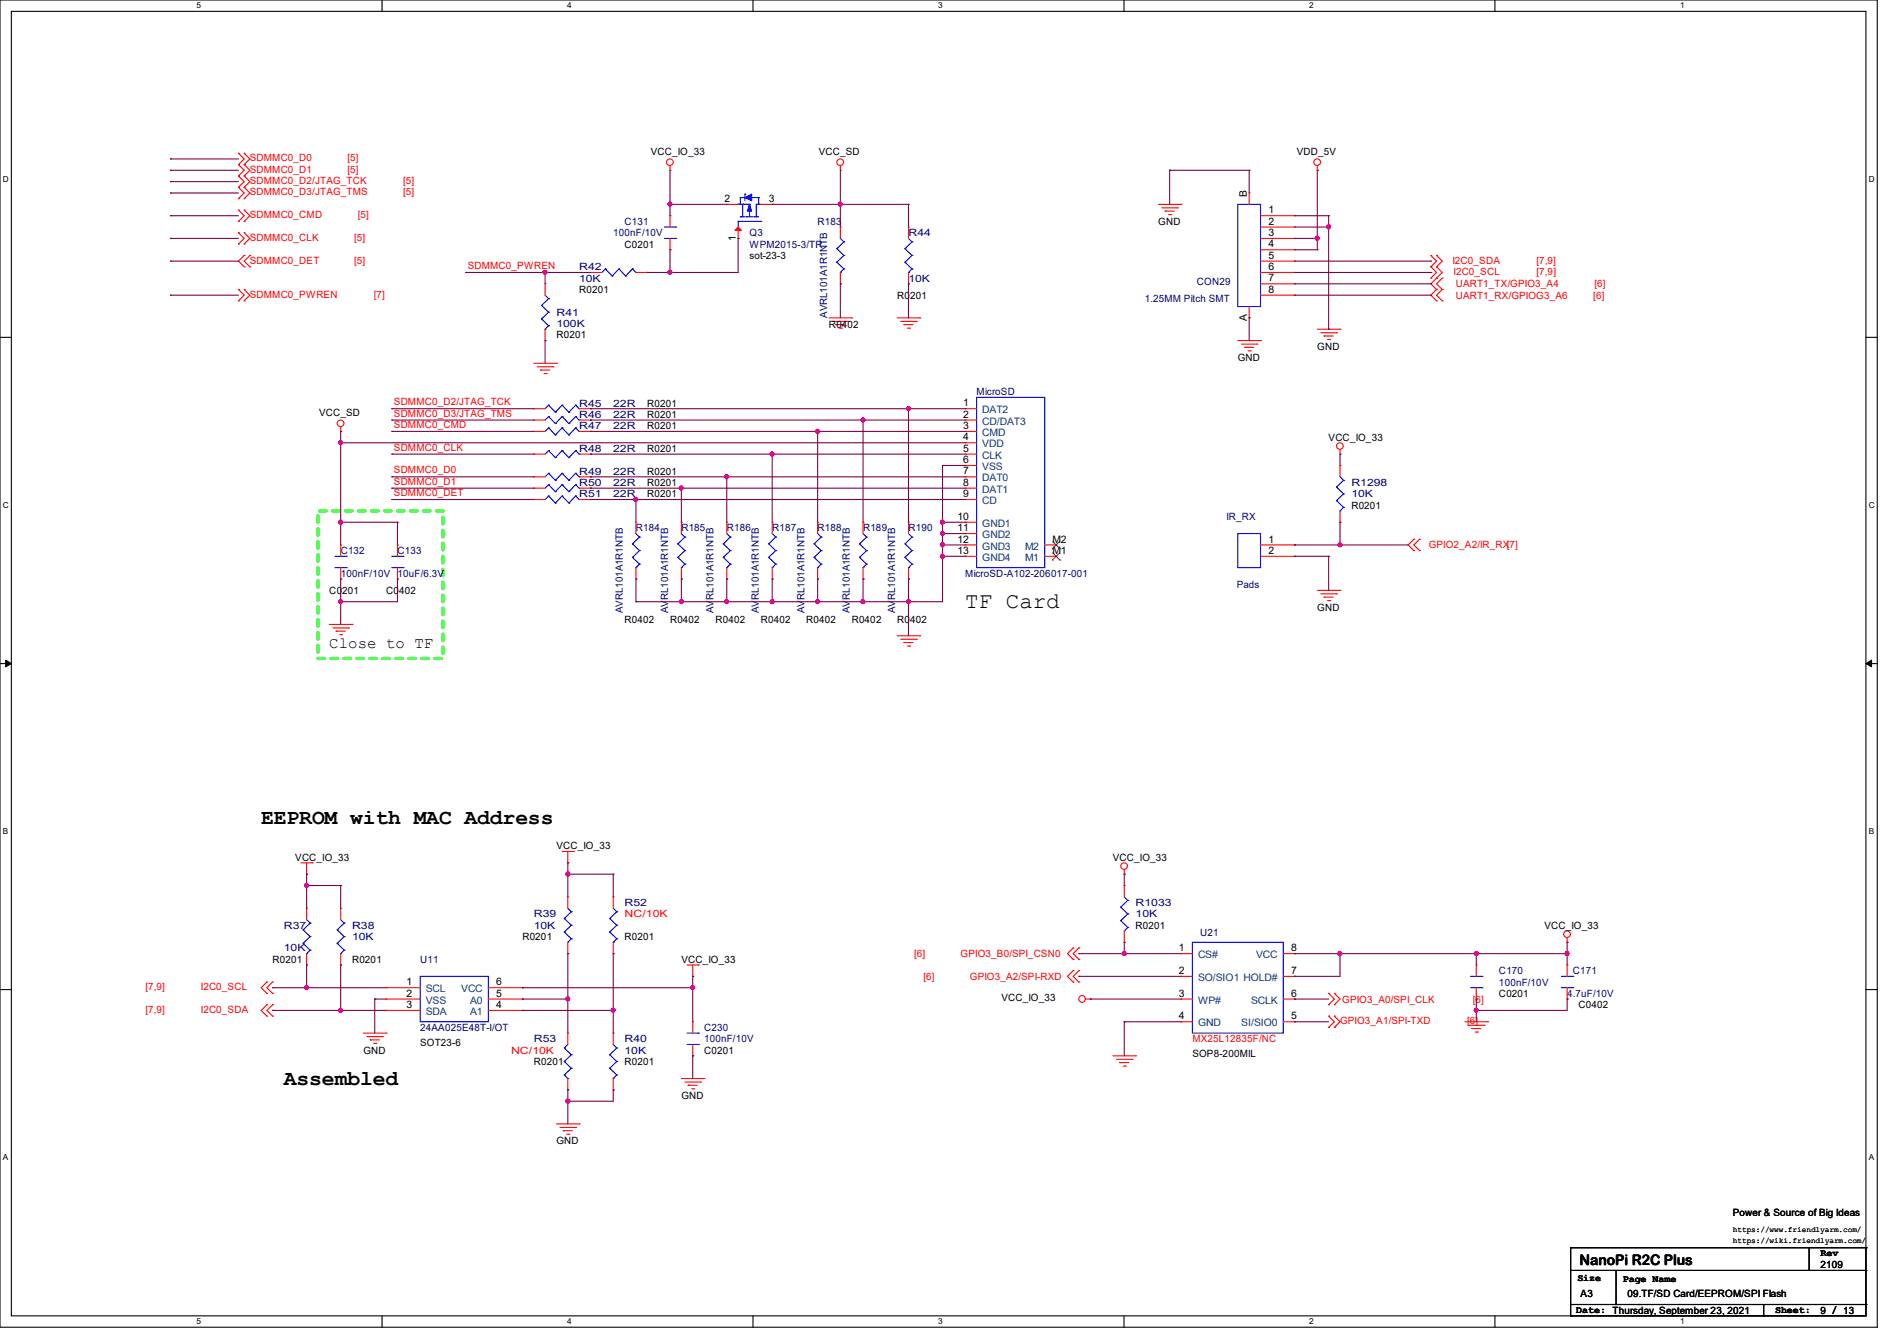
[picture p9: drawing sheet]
<svg xmlns="http://www.w3.org/2000/svg" width="297mm" height="210mm" viewBox="0 0 297 210" stroke-linecap="round" stroke-linejoin="round" font-family="sans-serif">
<path d="M0 0h293.9v207.9h-293.9zM1.8 1.8h290.3v204.3h-290.3z" fill="none" stroke="#000" stroke-width=".17"/>
<g fill="#fff">
<path d="M30.8 .2h.7v1.4h-.7z"/>
<path d="M30.8 206.2h.7v1.4h-.7z"/>
</g>
<path d="M59.8 0v1.8M59.8 206.1v1.8" fill="none" stroke="#000" stroke-width=".17"/>
<g fill="#fff">
<path d="M88.8 .2h.7v1.4h-.7z"/>
<path d="M88.8 206.2h.7v1.4h-.7z"/>
</g>
<path d="M117.9 0v1.8M117.9 206.1v1.8" fill="none" stroke="#000" stroke-width=".17"/>
<g fill="#fff">
<path d="M146.9 .2h.7v1.4h-.7z"/>
<path d="M146.9 206.2h.7v1.4h-.7z"/>
</g>
<path d="M176 0v1.8M176 206.1v1.8" fill="none" stroke="#000" stroke-width=".17"/>
<g fill="#fff">
<path d="M205 .2h.7v1.4h-.7z"/>
<path d="M205 206.2h.7v1.4h-.7z"/>
</g>
<path d="M234.1 0v1.8M234.1 206.1v1.8" fill="none" stroke="#000" stroke-width=".17"/>
<g fill="#fff">
<path d="M263.1 .2h.6v1.4h-.6z"/>
<path d="M263.1 206.2h.6v1.4h-.6z"/>
<path d="M.5 27.3h.9v1.4h-.9z"/>
<path d="M292.6 27.3h.9v1.4h-.9z"/>
<path d="M.5 78.4h.9v1.4h-.9z"/>
<path d="M292.6 78.4h.9v1.4h-.9z"/>
</g>
<path d="M0 52.8h1.8M292.1 52.8h1.8" fill="none" stroke="#000" stroke-width=".17"/>
<g fill="#fff">
<path d="M.5 129.5h.8v1.4h-.8z"/>
<path d="M292.6 129.5h.8v1.4h-.8z"/>
</g>
<path d="M0 103.9h1.8M292.1 103.9h1.8" fill="none" stroke="#000" stroke-width=".17"/>
<path d="M.9 103.4l.9 .5-.9 .5zM292.1 103.9l.9-.5v1z" fill="#000" stroke="#000" stroke-width=".16"/>
<g fill="#fff">
<path d="M.5 180.5h.8v1.4h-.8z"/>
<path d="M292.6 180.5h.8v1.4h-.8z"/>
</g>
<g fill="none" stroke="#000" stroke-width=".17">
<path d="M0 155h1.8M292.1 155h1.8M245.9 195.4h.1M245.9 199h46.2M245.9 195.4v10.7M245.9 195.4h46.2M253 199v5.3M283.3 199h.1M283.3 195.4v3.6M292.1 199h.1M292.1 195.4h.1M292.1 195.4v10.7h-46.2"/>
<path d="M245.9 206.1h.1M245.9 204.3h46.2M253 204.3h.1M256.6 204.3h.1M276.1 206.1h.1M276.1 204.3v1.8M292.1 204.3h.1"/>
</g>
<path d="M49.8 80h19.5v23.1h-19.5z" fill="none" stroke="#0f0" stroke-width=".51" stroke-dasharray="1 1"/>
<g fill="none" stroke="#f00" stroke-width=".17">
<path d="M37.3 38.2h.1M37.3 36.4h.1M37.3 34.7h.1M37.3 32.9h.1M37.3 29.3h.1M37.3 27.6h.1M37.3 31.1h.1M37.3 25.8h.1M37.3 24h.1M37.3 36.4l.9 .9-.9 .9M37.3 32.9l.9 .9-.9 .9M37.3 27.6l.9 .8-.9 .9"/>
<path d="M37.3 29.3l.9 .9-.9 .9M37.3 25.8l.9 .9-.9 .9M37.3 24l.9 .9-.9 .9M38.2 38.2h.1M38.2 36.4h.1M38.2 34.7h.1M38.2 32.9h.1M38.2 29.3h.1M38.2 27.6h.1M38.2 31.1h.1M38.2 25.8h.1M38.2 24h.1"/>
<path d="M38.2 36.4l.9 .9-.9 .9M38.2 32.9l.9 .9-.9 .9M38.2 27.6l.9 .8-.9 .9M38.2 29.3l.9 .9-.9 .9M38.2 25.8l.9 .9-.9 .9M38.2 24l.9 .9-.9 .9M104.9 26.7h.1M104.9 39.1h.1M104.9 33.8h.1M104.9 26v.7M104.9 33.8v1.8M104.9 37.3v1.8"/>
<path d="M113.8 32h.1M113.8 32h1.8M115.6 37.3h.1M115.6 35.6v1.7M119.1 32h1.8M120.9 32h.1M131.6 26.7h.1M131.6 35.6h.1M131.6 26v.7M131.6 35.6v1.7M142.2 35.6h.1M142.2 35.6v1.7"/>
<path d="M181.4 32h3.5M181.9 32.6h2.5M182.4 33.1h.1M182.4 33.1h1.5M183 33.6h.3M183.3 33.6h.1M184.4 32.6h.1M184.9 32h.1M195.6 30.2h.1M195.6 30.2v1.8M197.4 33.8h5.3M197.4 35.6h5.3"/>
<path d="M197.4 37.3h5.3M197.4 39.1h5.3M202.7 33.8h.1M202.7 35.6h.1M202.7 37.3h.1M202.7 39.1h.1M206.2 26.7h.1M206.2 26v.7M37.3 47.1h.1M37.3 45.3h.1M37.3 45.3l.9 .9-.9 .9M38.2 40h.1"/>
<path d="M38.2 41.8h.1M38.2 47.1h.1M38.2 45.3h.1M38.2 40l-.9 .9 .9 .9M38.2 45.3l.9 .9-.9 .9M39.1 41.8h.1M39.1 40h.1M39.1 40l-.9 .9 .9 .9M83.6 56.9h3.5M84.1 57.4h2.5M84.6 58h.1M84.6 58h1.5"/>
<path d="M85.2 58.5h.3M85.3 44.4h.1M85.3 53.3h.1M85.3 44.4v1.8M85.3 51.6v1.7M85.5 58.5h.1M86.6 57.4h.1M87.1 56.9h.1M92.5 42.7h.1M92.5 42.7h1.7M99.6 42.7h1.7M101.3 42.7h.1"/>
<path d="M129.8 49.8h3.5M130.3 50.3h2.5M130.9 50.8h.1M130.9 50.8h1.4M131.4 51.4h.3M131.6 44.4h.1M131.6 42.7v1.7M131.7 51.4h.1M132.8 50.3h.1M133.3 49.8h.1M140.5 49.8h3.5M141 50.3h2.5"/>
<path d="M141.5 50.8h.1M141.5 50.8h1.5M142.1 51.4h.3M142.2 44.4h.1M142.2 42.7v1.7M142.4 51.4h.1M143.5 50.3h.1M144 49.8h.1M193.8 53.3h3.6M194.4 53.9h2.4M194.9 54.4h.1M194.9 54.4h1.4"/>
<path d="M195.4 54.9h.3M195.6 49.8h.1M195.6 48v1.8M195.7 54.9h.1M196.8 53.9h.1M197.4 53.3h.1M197.4 42.7h5.3M197.4 40.9h5.3M197.4 44.4h5.3M197.4 46.2h5.3M202.7 40.9h.1M202.7 42.7h.1"/>
<path d="M202.7 44.4h.1M202.7 46.2h.1M206.2 51.6h3.6M206.8 52.1h2.5M207.3 52.6h.1M207.3 52.6h1.4M207.9 53.2h.3M208.2 53.2h.1M209.3 52.1h.1M209.8 51.6h.1M224 43.6h.1M224 41.8h.1"/>
<path d="M224 40h.1M224 41.8l.9 .9-.9 .9M224 40l.9 .9-.9 .9M224.9 43.6h.1M224.9 41.8h.1M224.9 40h.1M224.9 45.3h.1M224.9 47.1h.1M224.9 41.8l.9 .9-1.8 1.7 .9 .9M224.9 40l.9 .9-.9 .9M224.9 45.3l-.9 .9 .9 .9M225.8 45.3h.1"/>
<path d="M225.8 43.6h.1M225.8 47.1h.1M225.8 43.6l-.9 .8 .9 .9M225.8 45.3l-.9 .9 .9 .9M53.3 67.6h.1M53.3 66.8v.8M83.6 64h.1M83.6 67.6h.1M83.6 78.2h.1M83.6 71.1h.1M83.6 65.8h.1M83.6 76.5h.1"/>
<path d="M83.6 74.7h.1M83.6 64h1.7M83.6 67.6h1.7M83.6 78.2h1.7M83.6 71.1h1.7M83.6 65.8h1.7M83.6 76.5h1.7M83.6 74.7h1.7M90.7 64h1.8M90.7 67.6h1.8M90.7 78.2h1.8M90.7 71.1h1.8"/>
<path d="M90.7 65.8h1.8M90.7 76.5h1.8M90.7 74.7h1.8M92.5 64h.1M92.5 67.6h.1M92.5 78.2h.1M92.5 71.1h.1M92.5 65.8h.1M92.5 76.5h.1M92.5 74.7h.1M151.1 64h.1M151.1 65.8h.1"/>
<path d="M151.1 67.6h.1M151.1 69.3h.1M151.1 71.1h.1M151.1 72.9h.1M151.1 74.7h.1M151.1 76.5h.1M151.1 78.2h.1M151.1 64h1.8M151.1 67.6h1.8M151.1 78.2h1.8M151.1 71.1h1.8M151.1 65.8h1.8"/>
<path d="M151.1 76.5h1.8M151.1 74.7h1.8M151.1 69.3h1.8M151.1 72.9h1.8M209.8 71.1h.1M209.8 72.9h.1M209.8 70.4v.7M209.8 72.9v1.8M51.6 97.8h3.5M52.1 98.3h2.5M52.6 98.8h.1M52.6 98.8h1.5"/>
<path d="M53.2 99.4h.3M53.3 90.7h.1M53.3 85.3h.1M53.3 85.3v1.8M53.3 88.9v1.8M53.5 99.4h.1M54.6 98.3h.1M55.1 97.8h.1M62.2 90.7h.1M62.2 85.3h.1M62.2 85.3v1.8M62.2 88.9v1.8"/>
<path d="M99.6 81.8h.1M99.6 90.7h.1M99.6 81.8v1.8M99.6 88.9v1.8M106.7 81.8h.1M106.7 90.7h.1M106.7 81.8v1.8M106.7 88.9v1.8M113.8 81.8h.1M113.8 90.7h.1M113.8 81.8v1.8M113.8 88.9v1.8"/>
<path d="M120.9 81.8h.1M120.9 90.7h.1M120.9 81.8v1.8M120.9 88.9v1.8M128 81.8h.1M128 90.7h.1M128 81.8v1.8M128 88.9v1.8M135.1 81.8h.1M135.1 90.7h.1M135.1 81.8v1.8M135.1 88.9v1.8"/>
<path d="M140.5 99.6h3.5M142.2 81.8h.1M142.2 90.7h.1M142.2 81.8v1.8M142.2 88.9v1.8M144 99.6h.1M151.1 81.8h.1M151.1 83.6h.1M151.1 85.3h.1M151.1 87.1h.1M151.1 85.3h1.8M151.1 87.1h1.8"/>
<path d="M151.1 81.8h1.8M151.1 83.6h1.8M163.6 85.3h1.8M163.6 87.1h1.8M165.4 87.1h.1M165.4 85.3h.1M197.4 85.3h5.3M197.4 87.1h5.3M202.7 85.3h.1M202.7 87.1h.1M206.2 92.5h3.6M206.8 93h2.5"/>
<path d="M207.3 93.5h.1M207.3 93.5h1.4M207.9 94.1h.3M208.2 94.1h.1M209.3 93h.1M209.8 92.5h.1M209.8 81.8h.1M209.8 80v1.8M221.4 84.5h.1M221.4 86.2h.1M221.4 84.5l-.9 .8 .9 .9M222.2 86.2h.1"/>
<path d="M222.2 84.5h.1M222.2 84.5l-.8 .8 .8 .9M141 100.1h2.5M141.5 100.6h.1M141.5 100.6h1.5M142.1 101.2h.3M142.4 101.2h.1M143.5 100.1h.1M47.1 135.1h1.8M48 136.9h.1M48 135.1v1.8M48.9 135.1h.1"/>
<path d="M88 133.3h1.8M88.9 135.1h.1M88.9 133.3v1.8M89.8 133.3h.1M176 136.9h.1M176 138.7h.1M176 136.2v.7M176 138.7v1.8M41.8 155.6h.1M41.8 153.8h.1M41.8 159.1h.1M41.8 157.4h.1"/>
<path d="M41.8 153.8l-.9 .9 .9 .9M41.8 157.4l-.9 .8 .9 .9M42.7 155.6h.1M42.7 153.8h.1M42.7 159.1h.1M42.7 157.4h.1M42.7 153.8l-.9 .9 .9 .9M42.7 157.4l-.9 .8 .9 .9M48 142.2h.1M48 151.1h.1M48 142.2v1.8M48 149.4v1.7"/>
<path d="M53.3 142.2h.1M53.3 151.1h.1M53.3 142.2v1.8M53.3 149.4v1.7M60.5 154.7h.1M60.5 156.5h.1M60.5 158.2h.1M60.5 156.5h5.3M60.5 154.7h5.3M60.5 158.2h5.3M76.5 156.5h5.3M76.5 154.7h5.3"/>
<path d="M76.5 158.2h5.3M81.8 158.2h.1M81.8 156.5h.1M81.8 154.7h.1M88.9 140.5h.1M88.9 149.4h.1M88.9 140.5v1.7M88.9 147.6v1.8M96 140.5h.1M96 149.4h.1M96 140.5v1.7M96 147.6v1.8"/>
<path d="M107.6 151.1h1.7M108.5 152.9h.1M108.5 151.1v1.8M109.3 151.1h.1M168 150.2h.1M168 148.5h.1M168 153.8h.1M168 152h.1M168 148.5l-.9 .9 .9 .8M168 152l-.9 .9 .9 .9M168.9 150.2h.1M168.9 148.5h.1"/>
<path d="M168.9 153.8h.1M168.9 152h.1M168.9 148.5l-.9 .9 .9 .8M168.9 152l-.9 .9 .9 .9M170 156.5h.7M170.7 156.5h.1M176 147.6h.1M176 145.8v1.8M184.9 149.4h.1M184.9 152.9h.1M184.9 156.5h.1M184.9 156.5h1.8"/>
<path d="M184.9 149.4h1.8M184.9 152.9h1.8M200.9 156.5h1.8M200.9 149.4h1.8M200.9 152.9h1.8M202.7 156.5h.1M202.7 152.9h.1M202.7 149.4h.1M208 157.4h.1M208 155.6h.1M208 159.1h.1M208 155.6l.9 .9-.9 .9"/>
<path d="M208 159.1l.9 .9-.9 .9M208.9 157.4h.1M208.9 155.6h.1M208.9 159.1h.1M208.9 155.6l.9 .9-.9 .9M208.9 159.1l.9 .9-.9 .9M231.1 156.5h.1M231.1 151.1h.1M231.1 151.1v1.8M231.1 154.7v1.8M245.4 147.6h.1M245.4 156.5h.1"/>
<path d="M245.4 151.1h.1M245.4 146.9v.7M245.4 151.1v1.8M245.4 154.7v1.8M56.9 161.8h3.6M57.4 162.3h2.5M58 162.9h.1M58 162.9h1.4M58.5 163.4h.3M58.8 163.4h.1M59.9 162.3h.1M60.5 161.8h.1"/>
<path d="M87.1 176h3.6M87.7 176.6h2.4M88.2 177.1h.1M88.2 177.1h1.4M88.7 177.6h.4M88.9 161.8h.1M88.9 170.7h.1M88.9 161.8v1.8M88.9 168.9v1.8M89.1 177.6h.1M90.1 176.6h.1M90.7 176h.1"/>
<path d="M96 161.8h.1M96 170.7h.1M96 161.8v1.8M96 168.9v1.8M106.7 168.9h3.5M107.2 169.5h2.5M107.7 170h.1M107.7 170h1.5M108.3 170.5h.3M108.5 165.4h.1M108.5 160h.1M108.5 160v1.8"/>
<path d="M108.5 163.6v1.8M108.6 170.5h.1M109.7 169.5h.1M110.2 168.9h.1M174.2 165.4h3.6M174.8 165.9h2.4M175.3 166.4h.1M175.3 166.4h1.4M175.9 167h.3M176.2 167h.1M177.2 165.9h.1M177.8 165.4h.1"/>
<path d="M184.9 160h.1M184.9 160h1.8M200.9 160h1.8M202.7 160h.1M208 160.9h.1M208.9 160.9h.1M229.4 160h3.5M229.9 160.6h2.5M230.4 161.1h.1M230.4 161.1h1.5M231 161.6h.3M231.3 161.6h.1"/>
<path d="M232.4 160.6h.1M232.9 160h.1"/>
<circle cx="104.9" cy="25.4" r=".52"/>
<circle cx="131.6" cy="25.4" r=".52"/>
<circle cx="206.2" cy="25.4" r=".52"/>
<circle cx="53.3" cy="66.3" r=".52"/>
<circle cx="209.8" cy="69.8" r=".52"/>
<circle cx="176" cy="135.6" r=".52"/>
<circle cx="169.4" cy="156.4" r=".52"/>
<circle cx="245.4" cy="146.3" r=".52"/>
</g>
<g fill="none" stroke="#00f" stroke-width=".17">
<path d="M104 37.3h1.8M104 35.6h1.8M105.8 37.3h.1M105.8 35.6h.1M115.6 32h.1M115.6 34.7h.1M115.6 32h1.7M115.6 34.7v.9M115.6 34.7h3.5M115.9 34h.1M115.9 30.9h.1M115.9 32h.1"/>
<path d="M115.9 34h.7M115.9 30.9h.7M115.9 30.9v1.1M116.3 32h.1M116.3 32v2M116.6 30.4h.1M116.6 30.4v1.1M116.8 34h.1M116.8 34h1.1M117.3 32h.1M117.3 32.9h.1M117.3 32v.7"/>
<path d="M117.3 32.9v1.1M117.7 30.9h.1M117.7 30.9h1.1M118.1 34h.1M118.1 34h.7M118.4 34h.1M118.4 32h.1M118.4 32h.7M118.4 32v2M118.8 32h.1M118.8 30.9h.1M118.8 30.9v1.1"/>
<path d="M119.1 34.7h.1M131 38.9h.1M131 38.9l1.1 1.1M131.6 37.3l.5 .6M132.1 37.9h.1M132.1 37.9l-1.1 1M141.7 38.9h.1M141.7 38.9l1.1 1.1M142.2 37.3l.6 .6M142.8 37.9h.1M142.8 37.9l-1.1 1M193.8 32h3.6v16h-3.6z"/>
<path d="M84.8 47.8h.1M84.8 50h.1M84.8 47.8l1.1 1.1M84.8 50l1.1 1M85.3 51.6h.1M85.3 46.2l.6 .6M85.9 46.8h.1M85.9 48.9h.1M85.9 51h.1M85.9 51l-.6 .6M85.9 46.8l-1.1 1M85.9 48.9l-1.1 1.1"/>
<path d="M94.8 42.1h.1M94.8 42.1l-.6 .6M94.8 42.1l1 1.1M95.8 43.2h.1M96.9 42.1h.1M96.9 42.1l-1.1 1.1M96.9 42.1l1.1 1.1M98 43.2h.1M99 42.1h.1M99 42.1l-1 1.1M99 42.1l.6 .6M99.6 42.7h.1"/>
<path d="M131 41.1h.1M131 41.1l1.1 1M131.6 42.7h.1M132.1 40h.1M132.1 42.1h.1M132.1 40l-1.1 1.1M132.1 42.1l-.5 .6M141.7 41.1h.1M141.7 41.1l1.1 1M142.2 42.7h.1M142.8 40h.1M142.8 42.1h.1"/>
<path d="M142.8 40l-1.1 1.1M142.8 42.1l-.6 .6M85.9 63.5h.1M85.9 67h.1M85.9 77.7h.1M85.9 70.6h.1M85.9 65.2h.1M85.9 75.9h.1M85.9 74.1h.1M85.9 63.5l-.6 .5M85.9 63.5l1.1 1.1M85.9 67l-.6 .6"/>
<path d="M85.9 67l1.1 1.1M85.9 77.7l-.6 .5M85.9 77.7l1.1 1.1M85.9 70.6l-.6 .5M85.9 70.6l1.1 1.1M85.9 65.2l-.6 .6M85.9 65.2l1.1 1.1M85.9 75.9l-.6 .6M85.9 75.9l1.1 1.1M85.9 74.1l-.6 .6M85.9 74.1l1.1 1.1M87 64.6h.1"/>
<path d="M87 68.1h.1M87 78.8h.1M87 71.7h.1M87 66.3h.1M87 77h.1M87 75.2h.1M88 63.5h.1M88 67h.1M88 77.7h.1M88 70.6h.1M88 65.2h.1M88 75.9h.1"/>
<path d="M88 74.1h.1M88 63.5l-1 1.1M88 63.5l1.1 1.1M88 67l-1 1.1M88 67l1.1 1.1M88 77.7l-1 1.1M88 77.7l1.1 1.1M88 70.6l-1 1.1M88 70.6l1.1 1.1M88 65.2l-1 1.1M88 65.2l1.1 1.1M88 75.9l-1 1.1"/>
<path d="M88 75.9l1.1 1.1M88 74.1l-1 1.1M88 74.1l1.1 1.1M89.1 64.6h.1M89.1 68.1h.1M89.1 78.8h.1M89.1 71.7h.1M89.1 66.3h.1M89.1 77h.1M89.1 75.2h.1M90.1 63.5h.1M90.1 67h.1"/>
<path d="M90.1 77.7h.1M90.1 70.6h.1M90.1 65.2h.1M90.1 75.9h.1M90.1 74.1h.1M90.1 63.5l-1 1.1M90.1 63.5l.6 .5M90.1 67l-1 1.1M90.1 67l.6 .6M90.1 77.7l-1 1.1M90.1 77.7l.6 .5M90.1 70.6l-1 1.1"/>
<path d="M90.1 70.6l.6 .5M90.1 65.2l-1 1.1M90.1 65.2l.6 .6M90.1 75.9l-1 1.1M90.1 75.9l.6 .6M90.1 74.1l-1 1.1M90.1 74.1l.6 .6M90.7 64h.1M90.7 67.6h.1M90.7 78.2h.1M90.7 71.1h.1M90.7 65.8h.1"/>
<path d="M90.7 76.5h.1M90.7 74.7h.1M152.9 62.2h10.7v26.7h-10.7zM209.3 76.3h.1M209.3 78.4h.1M209.3 76.3l1.1 1M209.3 78.4l1.1 1.1M209.8 74.7l.6 .5M210.4 75.2h.1M210.4 77.3h.1M210.4 79.5h.1M210.4 75.2l-1.1 1.1"/>
<path d="M210.4 77.3l-1.1 1.1M210.4 79.5l-.6 .5M52.5 88.9h1.7M52.5 87.1h1.7M54.2 88.9h.1M54.2 87.1h.1M61.3 88.9h1.8M61.3 87.1h1.8M63.1 88.9h.1M63.1 87.1h.1M99 85.2h.1M99 87.3h.1"/>
<path d="M99 85.2l1.1 1M99 87.3l1.1 1M99.6 88.9h.1M99.6 83.6l.5 .5M100.1 84.1h.1M100.1 86.2h.1M100.1 88.3h.1M100.1 84.1l-1.1 1.1M100.1 86.2l-1.1 1.1M100.1 88.3l-.5 .6M106.1 85.2h.1M106.1 87.3h.1"/>
<path d="M106.1 85.2l1.1 1M106.1 87.3l1.1 1M106.7 88.9h.1M106.7 83.6l.5 .5M107.2 84.1h.1M107.2 86.2h.1M107.2 88.3h.1M107.2 84.1l-1.1 1.1M107.2 86.2l-1.1 1.1M107.2 88.3l-.5 .6M113.2 85.2h.1M113.2 87.3h.1"/>
<path d="M113.2 85.2l1.1 1M113.2 87.3l1.1 1M113.8 88.9h.1M113.8 83.6l.5 .5M114.3 84.1h.1M114.3 86.2h.1M114.3 88.3h.1M114.3 84.1l-1.1 1.1M114.3 86.2l-1.1 1.1M114.3 88.3l-.5 .6M120.4 85.2h.1M120.4 87.3h.1"/>
<path d="M120.4 85.2l1.1 1M120.4 87.3l1.1 1M120.9 88.9h.1M120.9 83.6l.6 .5M121.5 84.1h.1M121.5 86.2h.1M121.5 88.3h.1M121.5 84.1l-1.1 1.1M121.5 86.2l-1.1 1.1M121.5 88.3l-.6 .6M127.5 85.2h.1M127.5 87.3h.1"/>
<path d="M127.5 85.2l1.1 1M127.5 87.3l1.1 1M128 88.9h.1M128 83.6l.6 .5M128.6 84.1h.1M128.6 86.2h.1M128.6 88.3h.1M128.6 84.1l-1.1 1.1M128.6 86.2l-1.1 1.1M128.6 88.3l-.6 .6M134.6 85.2h.1M134.6 87.3h.1"/>
<path d="M134.6 85.2l1.1 1M134.6 87.3l1.1 1M135.1 88.9h.1M135.1 83.6l.6 .5M135.7 84.1h.1M135.7 86.2h.1M135.7 88.3h.1M135.7 84.1l-1.1 1.1M135.7 86.2l-1.1 1.1M135.7 88.3l-.6 .6M141.7 85.2h.1M141.7 87.3h.1"/>
<path d="M141.7 85.2l1.1 1M141.7 87.3l1.1 1M142.2 88.9h.1M142.2 83.6l.6 .5M142.8 84.1h.1M142.8 86.2h.1M142.8 88.3h.1M142.8 84.1l-1.1 1.1M142.8 86.2l-1.1 1.1M142.8 88.3l-.6 .6M193.8 83.6h3.6v5.3h-3.6zM209.8 80h.1"/>
<path d="M47.5 145.6h.1M47.5 147.7h.1M47.5 145.6l1.1 1.1M47.5 147.7l1.1 1.1M48 149.4h.1M48 144l.6 .6M48.6 144.6h.1M48.6 146.7h.1M48.6 148.8h.1M48.6 144.6l-1.1 1M48.6 146.7l-1.1 1M48.6 148.8l-.6 .6"/>
<path d="M52.8 145.6h.1M52.8 147.7h.1M52.8 145.6l1.1 1.1M52.8 147.7l1.1 1.1M53.3 149.4h.1M53.3 144l.6 .6M53.9 144.6h.1M53.9 146.7h.1M53.9 148.8h.1M53.9 144.6l-1.1 1M53.9 146.7l-1.1 1M53.9 148.8l-.6 .6"/>
<path d="M65.8 152.9h10.7v7.1h-10.7zM88.3 143.8h.1M88.3 146h.1M88.3 143.8l1.2 1.1M88.3 146l1.2 1M88.9 147.6h.1M88.9 142.2l.6 .6M89.5 142.8h.1M89.5 144.9h.1M89.5 147h.1M89.5 142.8l-1.2 1M89.5 144.9l-1.2 1.1"/>
<path d="M89.5 147l-.6 .6M95.5 143.8h.1M95.5 146h.1M95.5 143.8l1.1 1.1M95.5 146l1.1 1M96 147.6h.1M96 142.2l.6 .6M96.6 142.8h.1M96.6 144.9h.1M96.6 147h.1M96.6 142.8l-1.1 1M96.6 144.9l-1.1 1.1"/>
<path d="M96.6 147l-.6 .6M175.5 142.1h.1M175.5 144.2h.1M175.5 142.1l1.1 1M175.5 144.2l1.1 1M176 145.8h.1M176 140.5l.6 .5M176.6 141h.1M176.6 143.1h.1M176.6 145.2h.1M176.6 141l-1.1 1.1M176.6 143.1l-1.1 1.1"/>
<path d="M176.6 145.2l-.6 .6M186.7 147.6h14.2v14.2h-14.2zM230.3 154.7h1.7M230.3 152.9h1.7M232 154.7h.1M232 152.9h.1M244.5 154.7h1.8M244.5 152.9h1.8M246.3 154.7h.1M246.3 152.9h.1M88.3 164.1h.1M88.3 166.2h.1"/>
<path d="M88.3 168.4h.1M88.3 164.1l1.2 1.1M88.3 166.2l1.2 1.1M88.3 168.4l.6 .5M88.9 168.9h.1M88.9 163.6l-.6 .5M89.5 165.2h.1M89.5 167.3h.1M89.5 165.2l-1.2 1M89.5 167.3l-1.2 1.1M95.5 165.2h.1M95.5 167.3h.1"/>
<path d="M95.5 165.2l1.1 1M95.5 167.3l1.1 1.1M96 168.9h.1M96 163.6l.6 .5M96.6 164.1h.1M96.6 166.2h.1M96.6 168.4h.1M96.6 164.1l-1.1 1.1M96.6 166.2l-1.1 1.1M96.6 168.4l-.6 .5M107.6 163.6h1.7M107.6 161.8h1.7"/>
<path d="M109.3 163.6h.1M109.3 161.8h.1"/>
</g>
<g fill="#00f" stroke="#00f" stroke-width=".17">
<path d="M117.3 32l.4 1.1h-.7z"/>
<path d="M116.6 30.9l1.1-.5v1.1z"/>
</g>
<path d="M115.6 35.6l.5 .5h-1z" fill="#f00" stroke="#f00" stroke-width=".17"/>
<path d="M164.8 87.7h.1M164.8 85.9h.1M164.8 86.6l1.1 1.1M164.8 84.8l1.1 1.1M165.9 86.6l-1.1 1.1M165.9 84.8l-1.1 1.1M165.9 87.7h.1M165.9 85.9h.1" fill="none" stroke="#804000" stroke-width=".16"/>
<g fill="none" stroke="#800040" stroke-width=".17">
<path d="M26.7 37.3h.1M26.7 33.8h.1M26.7 30.2h.1M26.7 28.4h.1M26.7 26.7h.1M26.7 24.9h.1M26.7 37.3h10.6M26.7 33.8h10.6M26.7 30.2h10.6M26.7 28.4h10.6M26.7 26.7h10.6M26.7 24.9h10.6"/>
<path d="M104.9 32h.1M104.9 39.1h.1M104.9 26.7v7.1M104.9 39.1v3.6M104.9 32h8.9M115.6 37.3h.1M115.6 37.3v5.4h-14.3M120.9 32h.1M120.9 32h21.3M131.6 32h.1M131.6 26.7v8.9M142.2 32h.1"/>
<path d="M142.2 32v3.6M183.1 26.7h.1M183.1 26.7h12.5M183.1 26.7v5.3M195.6 26.7h.1M195.6 26.7v3.5M202.7 37.3h3.5M202.7 33.8h5.3M202.7 35.6h5.3M202.7 39.1h3.5M206.2 37.3h.1M206.2 26.7h.1"/>
<path d="M206.2 39.1h.1M206.2 26.7v12.4M208 33.8h.1M208 35.6h.1M208 33.8v17.8M26.7 40.9h.1M26.7 46.2h.1M26.7 40.9h10.6M26.7 46.2h10.6M72.9 42.7h.1M72.9 42.7h19.6M85.3 42.7h.1"/>
<path d="M85.3 53.3h.1M85.3 42.7v1.7M85.3 53.3v3.6M101.3 42.7h.1M104.9 42.7h.1M131.6 44.4h.1M131.6 44.4v5.4M142.2 44.4h.1M142.2 44.4v5.4M195.6 49.8h.1M195.6 49.8v3.5M202.7 42.7h21.3"/>
<path d="M202.7 40.9h21.3M202.7 46.2h21.3M202.7 44.4h21.3M208 51.6h.1M224 40.9h.1M224 42.7h.1M224 44.4h.1M224 46.2h.1M53.3 67.6h.1M53.3 69.3h.1M53.3 67.6v17.7M53.3 69.3h97.8"/>
<path d="M61.3 78.2h.1M61.3 74.7h.1M61.3 64h.1M61.3 65.8h.1M61.3 67.6h.1M61.3 71.1h.1M61.3 76.5h.1M61.3 67.6h22.3M61.3 64h22.3M61.3 65.8h22.3M61.3 71.1h22.3M61.3 74.7h22.3"/>
<path d="M61.3 78.2h22.3M61.3 76.5h22.3M92.5 74.7h.1M92.5 64h.1M92.5 76.5h.1M92.5 65.8h.1M92.5 67.6h.1M92.5 71.1h.1M92.5 78.2h.1M92.5 67.6h58.6M92.5 64h58.6M92.5 65.8h58.6"/>
<path d="M92.5 71.1h58.6M92.5 74.7h58.6M92.5 78.2h58.6M92.5 76.5h58.6M99.6 78.2h.1M99.6 78.2v3.6M106.7 76.5h.1M106.7 76.5v5.3M113.8 74.7h.1M113.8 74.7v7.1M120.9 71.1h.1M120.9 71.1v10.7"/>
<path d="M128 67.6h.1M128 67.6v14.2M135.1 65.8h.1M135.1 65.8v16M142.2 64h.1M142.2 64v17.8M147.6 72.9h.1M147.6 72.9v21.3h-48M147.6 72.9h3.5M209.8 71.1h.1M209.8 71.1v1.8M53.3 81.8h.1"/>
<path d="M53.3 94.2h.1M53.3 90.7h.1M53.3 90.7v7.1M53.3 81.8h8.9M62.2 81.8h.1M62.2 90.7h.1M62.2 81.8v3.5M62.2 90.7v3.5h-8.9M99.6 94.2h.1M99.6 90.7h.1M99.6 90.7v3.5M106.7 94.2h.1"/>
<path d="M106.7 90.7h.1M106.7 90.7v3.5M113.8 94.2h.1M113.8 90.7h.1M113.8 90.7v3.5M120.9 94.2h.1M120.9 90.7h.1M120.9 90.7v3.5M128 94.2h.1M128 90.7h.1M128 90.7v3.5M135.1 90.7h.1"/>
<path d="M135.1 94.2h.1M135.1 90.7v3.5M142.2 94.2h.1M142.2 90.7h.1M142.2 90.7v8.9M147.6 81.8h.1M147.6 83.6h.1M147.6 85.3h.1M147.6 87.1h.1M147.6 81.8h3.5M147.6 83.6h3.5M147.6 85.3h3.5"/>
<path d="M147.6 87.1h3.5M202.7 85.3h.1M202.7 87.1h.1M202.7 85.3h17.8M202.7 87.1h5.3M208 87.1h.1M208 87.1v5.4M209.8 81.8h.1M209.8 85.3h.1M209.8 81.8v3.5M48 138.7h.1M48 136.9h.1"/>
<path d="M48 138.7h5.3M48 136.9v5.3M53.3 138.7h.1M53.3 138.7v3.5M88.9 136.9h.1M88.9 135.1h.1M88.9 135.1v5.4M88.9 136.9h7.1M96 136.9h.1M96 136.9v3.6M176 136.9h.1M176 136.9v1.8"/>
<path d="M42.7 154.7h.1M42.7 158.2h.1M42.7 154.7h17.8M42.7 158.2h17.8M48 154.7h.1M48 151.1h.1M48 151.1v3.6M53.3 158.2h.1M53.3 151.1h.1M53.3 151.1v7.1M58.7 156.5h.1M58.7 156.5h1.8"/>
<path d="M58.7 156.5v5.3M81.8 154.7h.1M81.8 156.5h.1M81.8 158.2h.1M81.8 156.5h7.1M81.8 154.7h26.7M81.8 158.2h14.2M88.9 156.5h.1M88.9 149.4h.1M88.9 149.4v12.4M96 158.2h.1M96 149.4h.1"/>
<path d="M96 149.4v12.4M108.5 152.9h.1M108.5 154.7h.1M108.5 152.9v7.1M168.9 152.9h.1M168.9 149.4h.1M168.9 152.9h16M168.9 149.4h16M170.7 156.5h.1M170.7 156.5h14.2M176 149.4h.1M176 147.6h.1"/>
<path d="M176 147.6v1.8M202.7 156.5h.1M202.7 152.9h.1M202.7 149.4h.1M202.7 156.5h5.3M202.7 149.4h42.7M209.8 149.4h.1M209.8 149.4v3.5h-7.1M231.1 156.5h.1M231.1 149.4h.1M231.1 158.2h.1M231.1 149.4v1.7"/>
<path d="M231.1 156.5v3.5M245.4 156.5h.1M245.4 149.4h.1M245.4 147.6h.1M245.4 156.5v1.7h-14.3M245.4 147.6v3.5M88.9 172.5h.1M88.9 170.7h.1M88.9 170.7v5.3M96 170.7h.1M96 170.7v1.8h-7.1M108.5 165.4h.1"/>
<path d="M108.5 165.4v3.5M176 160h.1M176 160h8.9M176 160v5.4M202.7 160h.1M202.7 160h5.3"/>
</g>
<g fill="#f0f" stroke="#f0f" stroke-width=".17">
<circle cx="104.9" cy="42.7" r=".32"/>
<circle cx="104.9" cy="32" r=".32"/>
<circle cx="131.6" cy="32" r=".32"/>
<circle cx="85.3" cy="42.7" r=".32"/>
<circle cx="128" cy="67.5" r=".32"/>
<circle cx="142.2" cy="64" r=".32"/>
<circle cx="135.1" cy="65.8" r=".32"/>
<circle cx="120.9" cy="71.1" r=".32"/>
<circle cx="113.8" cy="74.7" r=".32"/>
<circle cx="99.5" cy="78.2" r=".32"/>
<circle cx="53.3" cy="69.3" r=".32"/>
<circle cx="53.3" cy="81.8" r=".32"/>
<circle cx="135.1" cy="94.2" r=".32"/>
<circle cx="128" cy="94.2" r=".32"/>
<circle cx="142.2" cy="94.2" r=".32"/>
<circle cx="106.7" cy="76.4" r=".32"/>
<circle cx="120.9" cy="94.2" r=".32"/>
<circle cx="113.8" cy="94.2" r=".32"/>
<circle cx="106.7" cy="94.2" r=".32"/>
<circle cx="53.3" cy="94.2" r=".32"/>
<circle cx="147.6" cy="81.8" r=".32"/>
<circle cx="147.6" cy="83.5" r=".32"/>
<circle cx="147.6" cy="85.3" r=".32"/>
<circle cx="147.6" cy="87.1" r=".32"/>
<circle cx="48" cy="154.7" r=".32"/>
<circle cx="88.9" cy="156.4" r=".32"/>
<circle cx="88.9" cy="136.9" r=".32"/>
<circle cx="96" cy="158.2" r=".32"/>
<circle cx="48" cy="138.7" r=".32"/>
<circle cx="88.9" cy="172.4" r=".32"/>
<circle cx="108.4" cy="154.7" r=".32"/>
<circle cx="53.3" cy="158.2" r=".32"/>
<circle cx="231.1" cy="158.2" r=".32"/>
<circle cx="176" cy="149.3" r=".32"/>
<circle cx="231.1" cy="149.3" r=".32"/>
<circle cx="209.8" cy="149.3" r=".32"/>
<circle cx="245.3" cy="149.3" r=".32"/>
<circle cx="209.8" cy="85.3" r=".32"/>
<circle cx="208" cy="35.5" r=".32"/>
<circle cx="206.2" cy="37.3" r=".32"/>
</g>
<text font-size="3.5" x="151.1" y="95.2">TF Card</text>
<g font-size="3.3">
<text x="40.9" y="129">EEPROM with MAC Address</text>
<text x="44.4" y="169.9">Assembled</text>
</g>
<text font-size="2.5" x="51.6" y="101.5">Close to TF</text>
<text font-size="2.3" x="247.3" y="198.1">NanoPi R2C Plus</text>
<g font-size="1.6" fill="#f00">
<text x="39.1" y="28.8">SDMMC0_D2/JTAG_TCK</text>
<text x="39.1" y="27.1">SDMMC0_D1</text>
<text x="39.1" y="25.3">SDMMC0_D0</text>
<text x="54.4" y="27.1">[5]</text>
<text x="54.4" y="25.3">[5]</text>
<text x="63.1" y="28.8">[5]</text>
<text x="39.1" y="34.2">SDMMC0_CMD</text>
<text x="39.1" y="30.6">SDMMC0_D3/JTAG_TMS</text>
<text x="56" y="34.2">[5]</text>
<text x="63.1" y="30.6">[5]</text>
<text x="39.1" y="37.7">SDMMC0_CLK</text>
<text x="39.1" y="41.3">SDMMC0_DET</text>
<text x="55.5" y="37.7">[5]</text>
<text x="55.5" y="41.3">[5]</text>
<text x="227.4" y="41.3">I2C0_SDA</text>
<text x="240.6" y="41.3">[7,9]</text>
<text x="39.1" y="46.6">SDMMC0_PWREN</text>
<text x="58.5" y="46.6">[7]</text>
<text x="73.2" y="42.1">SDMMC0_PWREN</text>
<text x="227.6" y="43.1">I2C0_SCL</text>
<text x="227.9" y="45">UART1_TX/GPIO3_A4</text>
<text x="227.9" y="46.8">UART1_RX/GPIOG3_A6</text>
<text x="240.6" y="43.1">[7,9]</text>
<text x="249.5" y="46.8">[6]</text>
<text x="249.6" y="45">[6]</text>
<text x="61.7" y="63.5">SDMMC0_D2/JTAG_TCK</text>
<text x="61.7" y="65.2">SDMMC0_D3/JTAG_TMS</text>
<text x="61.7" y="67">SDMMC0_CMD</text>
<text x="61.7" y="70.6">SDMMC0_CLK</text>
<text x="61.7" y="77.7">SDMMC0_DET</text>
<text x="61.7" y="74.1">SDMMC0_D0</text>
<text x="61.7" y="75.9">SDMMC0_D1</text>
<text x="223.7" y="85.9">GPIO2_A2/IR_RX[7]</text>
<text x="97.8" y="143.7">NC/10K</text>
<text x="143.1" y="149.9">[6]</text>
<text x="150.4" y="149.9">GPIO3_B0/SPI_CSN0</text>
<text x="22.8" y="155.1">[7,9]</text>
<text x="31.5" y="155.1">I2C0_SCL</text>
<text x="144.6" y="153.5">[6]</text>
<text x="151.8" y="153.5">GPIO3_A2/SPI-RXD</text>
<text x="22.8" y="158.6">[7,9]</text>
<text x="31.5" y="158.6">I2C0_SDA</text>
<text x="209.8" y="160.4">GPIO3_A1/SPI-TXD</text>
<text x="210.1" y="157">GPIO3_A0/SPI_CLK</text>
<text x="229.7" y="160.4">[6]</text>
<text x="230.6" y="157">[6]</text>
<text x="80" y="165">NC/10K</text>
<text x="186.7" y="163.2">MX25L12835F/NC</text>
</g>
<g font-size="1.6">
<text x="101.9" y="24.2">VCC_IO_33</text>
<text x="128.2" y="24.2">VCC_SD</text>
<text x="203" y="24.2">VDD_5V</text>
<text x="113.5" y="31.6">2</text>
<text x="120.4" y="31.6">3</text>
<text x="181.4" y="35.2">GND</text>
<text x="195.2" y="30.8" transform="rotate(-90 195.2 30.8)">B</text>
<text x="198.6" y="33.4">1</text>
<text x="198.6" y="35.2">2</text>
<text x="97.8" y="38.8">C0201</text>
<text x="115.2" y="37.7" transform="rotate(-90 115.2 37.7)">1</text>
<text x="117.3" y="40.6">sot-23-3</text>
<text x="198.6" y="37">3</text>
<text x="198.6" y="38.7">4</text>
<text x="198.6" y="40.5">5</text>
<text x="90.7" y="45.9">R0201</text>
<text x="140.5" y="46.8">R0201</text>
<text x="198.6" y="42.3">6</text>
<text x="198.6" y="44.1">7</text>
<text x="198.6" y="45.8">8</text>
<text x="87.1" y="53">R0201</text>
<text x="129.8" y="51.4">R0402</text>
<text x="195.2" y="50.3" transform="rotate(-90 195.2 50.3)">A</text>
<text x="193.8" y="56.6">GND</text>
<text x="206.2" y="54.8">GND</text>
<text x="50" y="65.1">VCC_SD</text>
<text x="101.3" y="63.7">R0201</text>
<text x="101.3" y="65.4">R0201</text>
<text x="150.8" y="63.6">1</text>
<text x="150.8" y="65.4">2</text>
<text x="101.3" y="67.2">R0201</text>
<text x="101.3" y="70.8">R0201</text>
<text x="150.8" y="67.2">3</text>
<text x="150.8" y="69">4</text>
<text x="150.8" y="70.7">5</text>
<text x="208" y="69">VCC_IO_33</text>
<text x="101.3" y="77.9">R0201</text>
<text x="101.3" y="76.1">R0201</text>
<text x="101.3" y="74.3">R0201</text>
<text x="150.8" y="72.5">6</text>
<text x="150.8" y="74.3">7</text>
<text x="150.8" y="76.1">8</text>
<text x="150.8" y="77.9">9</text>
<text x="149.9" y="81.4">10</text>
<text x="149.9" y="83.2">11</text>
<text x="211.6" y="79.7">R0201</text>
<text x="149.9" y="85">12</text>
<text x="149.9" y="86.7">13</text>
<text x="164.8" y="86.7">M1</text>
<text x="164.8" y="85">M2</text>
<text x="198.6" y="85">1</text>
<text x="198.6" y="86.7">2</text>
<text x="51.6" y="93">C0201</text>
<text x="60.5" y="93">C0402</text>
<text x="206.2" y="95.7">GND</text>
<text x="97.8" y="97.6">R0402</text>
<text x="104.9" y="97.6">R0402</text>
<text x="112" y="97.6">R0402</text>
<text x="119.1" y="97.6">R0402</text>
<text x="126.2" y="97.6">R0402</text>
<text x="133.3" y="97.6">R0402</text>
<text x="140.5" y="97.6">R0402</text>
<text x="46.2" y="134.8">VCC_IO_33</text>
<text x="87.1" y="133">VCC_IO_33</text>
<text x="174.2" y="134.8">VCC_IO_33</text>
<text x="81.8" y="147.2">R0201</text>
<text x="97.8" y="147.2">R0201</text>
<text x="177.8" y="145.5">R0201</text>
<text x="184.6" y="149">1</text>
<text x="202.1" y="149">8</text>
<text x="241.8" y="145.5">VCC_IO_33</text>
<text x="42.7" y="150.8">R0201</text>
<text x="55.1" y="150.8">R0201</text>
<text x="63.7" y="154.3">1</text>
<text x="77.7" y="154.3">6</text>
<text x="106.7" y="150.8">VCC_IO_33</text>
<text x="184.6" y="152.5">2</text>
<text x="202.1" y="152.5">7</text>
<text x="63.7" y="156.1">2</text>
<text x="63.7" y="157.9">3</text>
<text x="77.7" y="157.9">4</text>
<text x="77.7" y="156.1">5</text>
<text x="156.8" y="156.8">VCC_IO_33</text>
<text x="184.6" y="156.1">3</text>
<text x="184.6" y="159.6">4</text>
<text x="202.1" y="159.6">5</text>
<text x="202.1" y="156.1">6</text>
<text x="234.7" y="156.1">C0201</text>
<text x="247.1" y="157.9">C0402</text>
<text x="56.9" y="165">GND</text>
<text x="65.8" y="163.8">SOT23-6</text>
<text x="83.6" y="166.8">R0201</text>
<text x="97.8" y="166.8">R0201</text>
<text x="110.2" y="165">C0201</text>
<text x="186.7" y="165.6">SOP8-200MIL</text>
<text x="106.7" y="172.1">GND</text>
<text x="87.1" y="179.2">GND</text>
<text x="271.3" y="190.5">Power &amp; Source of Big Ideas</text>
<text x="285" y="196.7">Rev</text>
<text x="247" y="200.6">Size</text>
<text x="247.5" y="203.1">A3</text>
<text x="254.1" y="200.7">Page Name</text>
<text x="254.8" y="203.1">09.TF/SD Card/EEPROM/SPI Flash</text>
<text x="285" y="198.6">2109</text>
<text x="246.8" y="205.6">Date: Thursday, September 23, 2021</text>
<text x="277.9" y="205.6">Sheet:</text>
<text x="285" y="205.7">9 / 13</text>
</g>
<g font-size="1.6" fill="#000080">
<text x="97.8" y="35.2">C131</text>
<text x="128" y="35.2">R183</text>
<text x="96" y="37">100nF/10V</text>
<text x="117.3" y="37">Q3</text>
<text x="117.3" y="38.8">WPM2015-3/TR</text>
<text x="142.2" y="37">R44</text>
<text x="90.7" y="42.3">R42</text>
<text x="90.7" y="44.1">10K</text>
<text x="142.2" y="44.1">10K</text>
<text x="179.2" y="47.3">1.25MM Pitch SMT</text>
<text x="187.4" y="44.7">CON29</text>
<text x="87.1" y="49.4">R41</text>
<text x="87.1" y="51.2">100K</text>
<text x="129.5" y="49.8" transform="rotate(-90 129.5 49.8)">AVRL101A1R1NTB</text>
<text x="90.7" y="63.7">R45</text>
<text x="90.7" y="65.4">R46</text>
<text x="96" y="63.7">22R</text>
<text x="96" y="65.4">22R</text>
<text x="152.9" y="61.9">MicroSD</text>
<text x="90.7" y="67.2">R47</text>
<text x="90.7" y="70.8">R48</text>
<text x="96" y="67.2">22R</text>
<text x="96" y="70.8">22R</text>
<text x="90.7" y="77.9">R51</text>
<text x="90.7" y="76.1">R50</text>
<text x="90.7" y="74.3">R49</text>
<text x="96" y="77.9">22R</text>
<text x="96" y="76.1">22R</text>
<text x="96" y="74.3">22R</text>
<text x="211.6" y="76.1">R1298</text>
<text x="211.6" y="77.9">10K</text>
<text x="99.6" y="83.2">R184</text>
<text x="106.7" y="83.2">R185</text>
<text x="113.8" y="83.2">R186</text>
<text x="120.9" y="83.2">R187</text>
<text x="128" y="83.2">R188</text>
<text x="135.1" y="83.2">R189</text>
<text x="142.2" y="83.2">R190</text>
<text x="192" y="81.4">IR_RX</text>
<text x="53.3" y="86.8">C132</text>
<text x="62.2" y="86.8">C133</text>
<text x="53.3" y="90.3">100nF/10V</text>
<text x="62.2" y="90.3">10uF/6.3V</text>
<text x="151.1" y="90.3">MicroSD-A102-206017-001</text>
<text x="193.6" y="92.1">Pads</text>
<text x="97.5" y="96" transform="rotate(-90 97.5 96)">AVRL101A1R1NTB</text>
<text x="104.6" y="96" transform="rotate(-90 104.6 96)">AVRL101A1R1NTB</text>
<text x="111.7" y="96" transform="rotate(-90 111.7 96)">AVRL101A1R1NTB</text>
<text x="118.8" y="96" transform="rotate(-90 118.8 96)">AVRL101A1R1NTB</text>
<text x="125.9" y="96" transform="rotate(-90 125.9 96)">AVRL101A1R1NTB</text>
<text x="133.1" y="96" transform="rotate(-90 133.1 96)">AVRL101A1R1NTB</text>
<text x="140.2" y="96" transform="rotate(-90 140.2 96)">AVRL101A1R1NTB</text>
<text x="83.6" y="143.7">R39</text>
<text x="97.8" y="141.9">R52</text>
<text x="177.8" y="141.9">R1033</text>
<text x="177.8" y="143.7">10K</text>
<text x="44.5" y="145.5">R37</text>
<text x="44.5" y="149">10K</text>
<text x="55.1" y="145.5">R38</text>
<text x="55.1" y="147.2">10K</text>
<text x="83.6" y="145.5">10K</text>
<text x="187.9" y="146.5">U21</text>
<text x="65.8" y="150.8">U11</text>
<text x="234.7" y="152.6">C170</text>
<text x="234.7" y="154.3">100nF/10V</text>
<text x="246.3" y="152.6">C171</text>
<text x="65.8" y="161.5">24AA025E48T-I/OT</text>
<text x="110.2" y="161.5">C230</text>
<text x="245.4" y="156.1">4.7uF/10V</text>
<text x="83.6" y="163.2">R53</text>
<text x="97.8" y="163.2">R40</text>
<text x="97.8" y="165">10K</text>
<text x="110.2" y="163.2">100nF/10V</text>
</g>
<g font-size="1.6" fill="#004080">
<text x="153.8" y="64.7">DAT2</text>
<text x="153.8" y="66.5">CD/DAT3</text>
<text x="153.8" y="68.3">CMD</text>
<text x="153.8" y="70.1">VDD</text>
<text x="153.8" y="71.8">CLK</text>
<text x="153.8" y="73.6">VSS</text>
<text x="153.8" y="75.4">DAT0</text>
<text x="153.8" y="77.2">DAT1</text>
<text x="153.8" y="79">CD</text>
<text x="153.8" y="82.5">GND1</text>
<text x="153.8" y="84.3">GND2</text>
<text x="153.8" y="86.1">GND3</text>
<text x="153.8" y="87.8">GND4</text>
<text x="160.5" y="87.8">M1</text>
<text x="160.5" y="86.1">M2</text>
<text x="66.7" y="155.4">SCL</text>
<text x="72.2" y="155.4">VCC</text>
<text x="187.6" y="150.1">CS#</text>
<text x="187.6" y="153.6">SO/SIO1 HOLD#</text>
<text x="196.7" y="150.1">VCC</text>
<text x="66.7" y="157.2">VSS</text>
<text x="66.7" y="159">SDA</text>
<text x="73.6" y="159">A1</text>
<text x="73.6" y="157.2">A0</text>
<text x="187.6" y="157.2">WP#</text>
<text x="187.6" y="160.7">GND</text>
<text x="194.3" y="160.7">SI/SIO0</text>
<text x="195.9" y="157.2">SCLK</text>
</g>
<g font-size="1.3">
<text x="30.8" y="1.3">5</text>
<text x="88.8" y="1.3">4</text>
<text x="146.9" y="1.3">3</text>
<text x="205" y="1.3">2</text>
<text x="263.1" y="1.3">1</text>
<text x=".5" y="28.4">D</text>
<text x="292.6" y="28.4">D</text>
<text x=".5" y="79.5">C</text>
<text x="292.6" y="79.5">C</text>
<text x=".5" y="130.6">B</text>
<text x="292.6" y="130.6">B</text>
<text x=".5" y="181.7">A</text>
<text x="292.6" y="181.7">A</text>
<text x="30.8" y="207.4">5</text>
<text x="88.8" y="207.4">4</text>
<text x="146.9" y="207.4">3</text>
<text x="205" y="207.4">2</text>
<text x="263.1" y="207.4">1</text>
</g>
<g font-size="1.2">
<text x="271.3" y="194.6">https://wiki.friendlyarm.com/</text>
<text x="271.3" y="192.9">https://www.friendlyarm.com/</text>
</g>
</svg>
